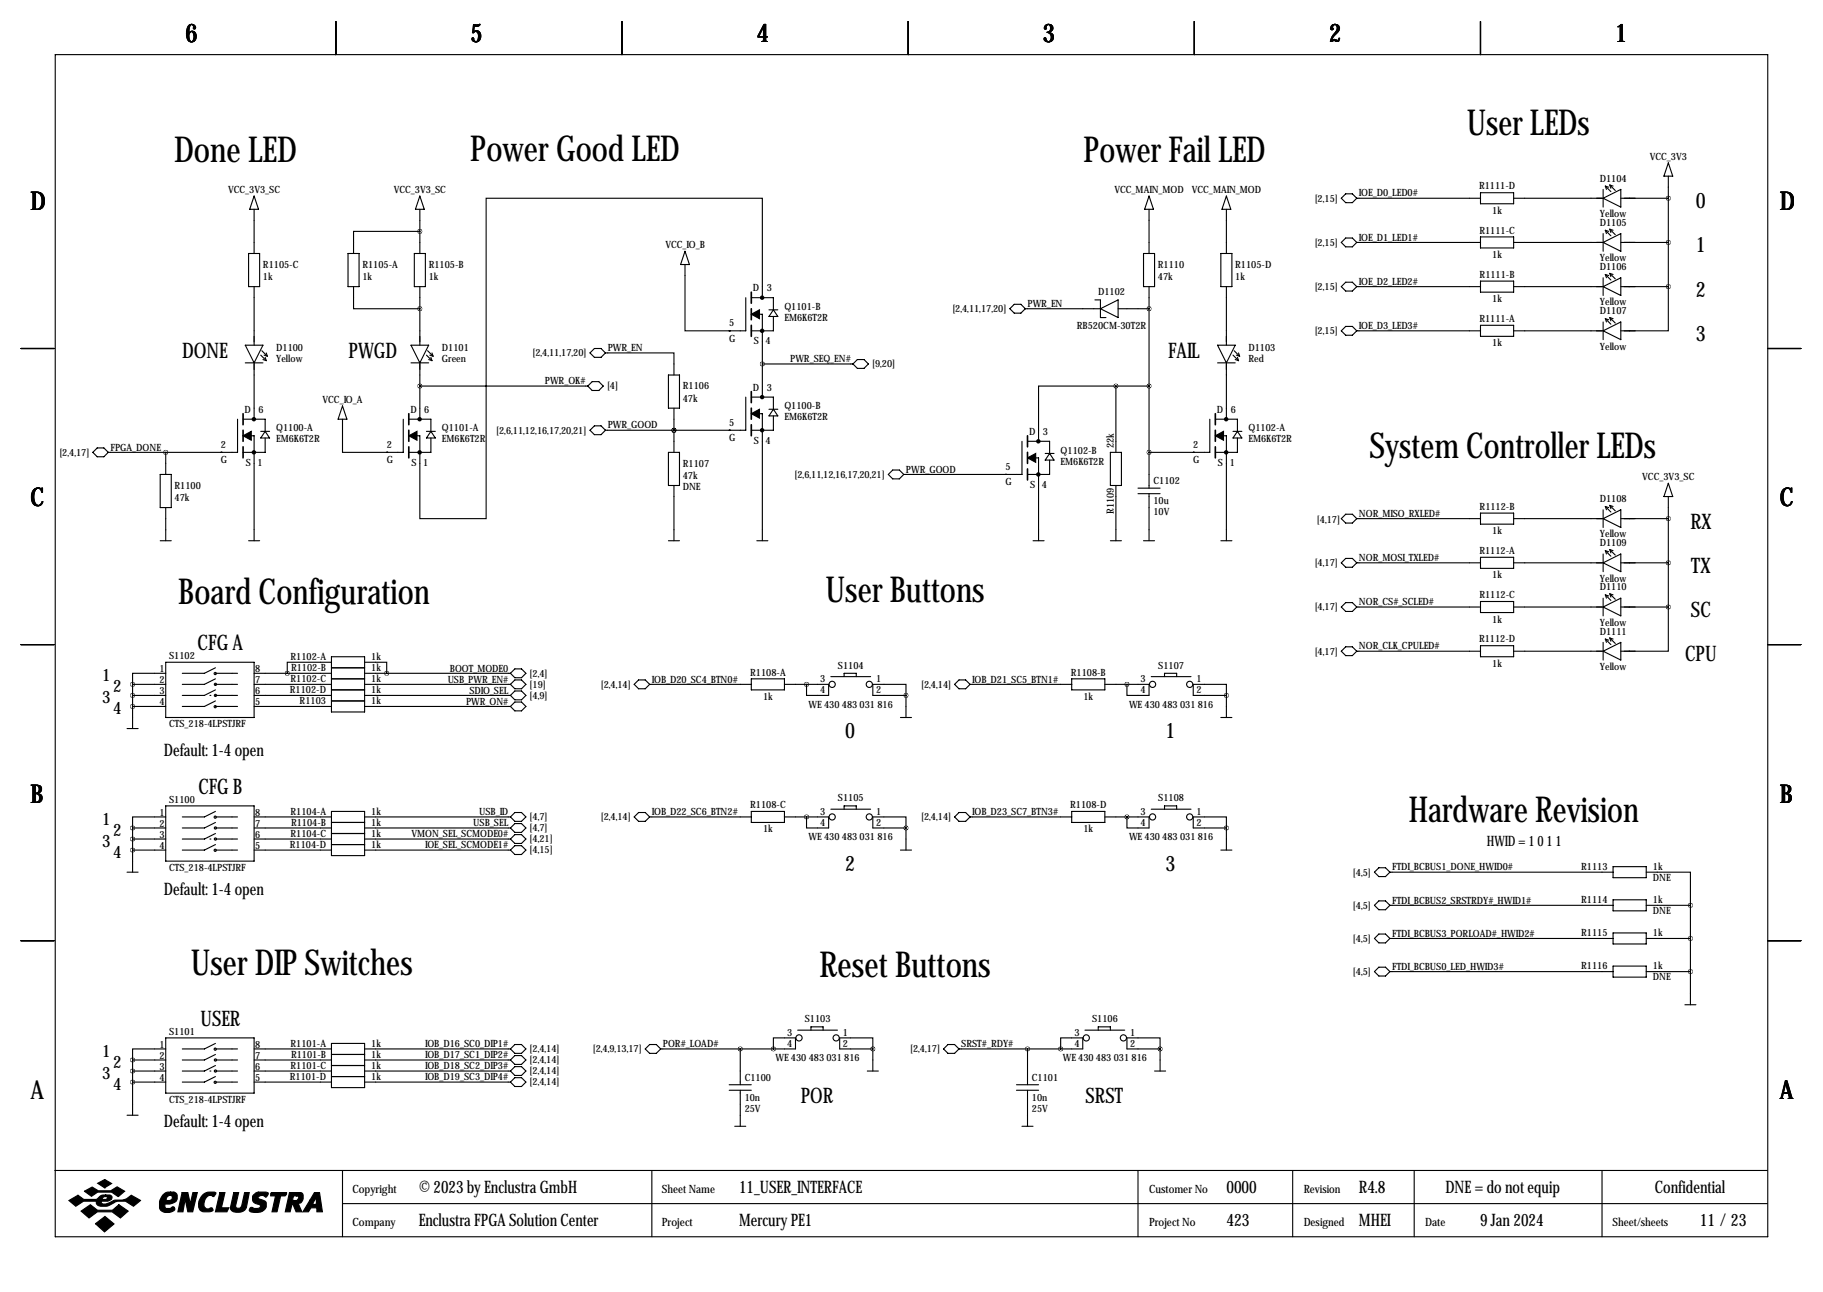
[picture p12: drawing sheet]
<svg xmlns="http://www.w3.org/2000/svg" width="419mm" height="297mm" viewBox="0 0 419 297" stroke-linecap="round" stroke-linejoin="round" font-family="sans-serif">
<g fill="none" stroke="#000" stroke-width=".25">
<path d="M12.7 12.6h393.7v271.7h-393.7zM77.2 4.9v7.7M143 4.9v7.7M208.8 4.9v7.7M274.6 4.9v7.7M340.4 4.9v7.7M383.5 37.5l1.1 3h-2.1zM57.1 58.3h2.6v7.6h-2.6zM58.4 48.1v10.2M58.4 45.1l1 3h-2zM80 58.3h2.5v7.6h-2.5zM95.2 58.3h2.6v7.6h-2.6z"/>
<path d="M96.5 53.2h-15.2v5.1M96.5 48.1v10.2M96.5 45.1l1 3h-2zM157.5 57.8l1 3h-2zM262.9 58.3h2.5v7.6h-2.5zM264.2 48.1v10.2M264.2 45.1l1 3h-2.1zM280.7 58.3h2.5v7.6h-2.5zM281.9 48.1v10.2M281.9 45.1l1.1 3h-2.1zM308.4 45.6l1-1h1.5l1 1-1 1h-1.5zM308.4 55.7l1-1h1.5l1 1-1 1.1h-1.5z"/>
<path d="M311.9 45.6h28.5M311.9 55.7h28.5M340.4 44.3h7.6v2.5h-7.6zM340.4 54.5h7.6v2.5h-7.6zM348 45.6h20.6M348 55.7h20.6M368.6 45.6l4-2.1v4.1zM368.6 55.7l4-2v4.1zM368.6 43.5v4.1M368.6 53.7v4.1M369.1 42.8l.2 .7M369.1 42.8l1.2 1.3"/>
<path d="M369.1 42.8l.7 .2M369.1 52.9l.2 .8M369.1 52.9l1.2 1.3M369.1 52.9l.7 .3M370.1 42.5l1.2 1.3M370.1 42.5l.7 .3M370.1 42.5l.2 .8M370.1 52.7l1.2 1.3M370.1 52.7l.7 .2M370.1 52.7l.2 .8M372.6 45.6h10.9M372.6 55.7h10.9"/>
<path d="M383.5 40.5v25.4M56.4 79.4h4.1l-2.1 4zM58.4 65.9v13.5M81.3 65.9v5.1h15.2M94.5 79.4h4.1l-2.1 4zM96.5 65.9v13.5M157.5 60.8v15.3h10.1M167.6 76.1h.1M171.4 68.4v7.7h-3.8M172.7 68.4h5.1v2.8M172.7 72.2h2.6v19.1M175.3 68.4v-22.8h-63.5v73.6h-15.3v-19h-2.5"/>
<path d="M176.8 71.2h2M177.8 72.8v3.3h-5.1M177.8 71.2l1 1.6h-2zM232.2 71l1-1h1.5l1 1-1 1h-1.5zM235.7 71h17.3M251.7 68.9h1.3v4.1h1.3M253 71l4-2.1v4.1zM257 71h7.2M264.2 65.9v46.3M279.9 79.4h4.1l-2.1 4zM281.9 65.9v13.5M308.4 65.9l1-1h1.5l1 1-1 1h-1.5z"/>
<path d="M308.4 76.1l1-1.1h1.5l1 1.1-1 1h-1.5zM311.9 65.9h28.5M311.9 76.1h28.5M340.4 64.6h7.6v2.6h-7.6zM340.4 74.8h7.6v2.5h-7.6zM348 65.9h20.6M348 76.1h20.6M368.6 65.9l4-2v4zM368.6 76.1l4-2.1v4.1zM368.6 63.9v4M368.6 74v4.1M369.1 63.1l.2 .8"/>
<path d="M369.1 63.1l1.2 1.3M369.1 63.1l.7 .3M369.1 73.3l.2 .7M369.1 73.3l1.2 1.2M369.1 73.3l.7 .2M370.1 62.9l1.2 1.2M370.1 62.9l.7 .2M370.1 62.9l.2 .7M370.1 73l1.2 1.3M370.1 73l.7 .3M370.1 73l.2 .8M372.6 65.9h10.9"/>
<path d="M383.5 65.9v10.2h-10.9M4.8 80.1h7.6M54.6 96.4v7.6h-29.7M55.9 96.4h5.1v2.8M56.4 83.4h4.1M58.4 83.4v13M59.9 81.6l1.3 1.3M59.9 99.2h2.1M60.2 80.6l1.3 1.3M60.5 82.7l.7 .2M60.7 81.6l.8 .3M61 82.2l.2 .7"/>
<path d="M61 99.2l1 1.5h-2.1zM61.2 81.1l.3 .8M78.7 96.4v7.6h10.2M78.7 93.3l1.1 3.1h-2.1zM92.7 96.4v7.6h-3.8M94 96.4h5.1v2.8M94.5 83.4h4.1M96.5 83.4v13M96.5 88.8h38.6M98 81.6l1.3 1.3M98 99.2h2.1M98.3 80.6l1.3 1.3"/>
<path d="M98.6 82.7l.7 .2M98.8 81.6l.8 .3M99.1 82.2l.2 .7M99.1 99.2l1 1.5h-2.1zM99.3 81.1l.3 .8M136.1 87.7h1.6l1 1.1-1 1h-1.6l-1-1zM136.7 80.1h1.5l1 1-1 1.1h-1.5l-1.1-1.1zM136.7 97.9h1.5l1 1-1 1h-1.5l-1.1-1zM139.2 81.1h15.7v5.1M153.7 86.2h2.5v7.6h-2.5zM154.9 98.9h.1M154.9 93.8v10.2"/>
<path d="M167.6 98.9h.1M171.4 91.3v7.6h-32.2M172.7 91.3h5.1v2.8M172.7 95.1h2.6v29.2M175.3 83.7h20.8M176.8 94.1h2M177.8 95.6v3.3h-5.1M177.8 94.1l1 1.5h-2zM197.1 82.7h1.5l1 1-1 1h-1.5l-1-1zM256.5 88.8h-17.7v12.7M256.5 88.8v15.2M256.5 88.8h7.7"/>
<path d="M278.1 96.4v7.6h-13.9M279.4 96.4h5.1v2.8M279.9 83.4h4.1M281.9 83.4v13M283.5 99.2h2M283.5 81.6l1.2 1.3M283.7 80.6l1.3 1.3M284 82.7l.7 .2M284.2 81.6l.8 .3M284.5 99.2l1 1.5h-2zM284.5 82.2l.2 .7M284.7 81.1l.3 .8"/>
<path d="M406.4 80.1h7.6M22.4 103h1.5l1 1-1 1h-1.5l-1.1-1zM36.8 109.1h2.6v7.6h-2.6zM38.1 104v5.1M38.1 116.7v7.6M50.8 104h.1M55.9 100.2h2.5v24.1M61 100.7v3.3h-5.1M88.9 104h.1M99.1 100.7v3.3h-5.1M153.7 104h2.5v7.6h-2.5zM154.9 111.6v12.7"/>
<path d="M204.2 109.1l1-1h1.6l1 1-1 1h-1.6zM231.1 109.1h.1M234.9 101.5v7.6h-27.1M236.2 101.5h5.1v2.8M236.2 105.3h2.6v19M240.3 104.3h2M241.3 105.8v3.3h-5.1M241.3 104.3l1 1.5h-2zM255.3 104h2.5v7.6h-2.5zM256.5 111.6v12.7M261.6 112.2h5.1M261.6 113.5h5.1"/>
<path d="M264.2 113.5v10.8M274.3 104h.1M279.4 100.2h2.5v24.1M284.5 100.7v3.3h-5.1M308.4 119.2l1-1h1.5l1 1-1 1.1h-1.5zM311.9 119.2h28.5M340.4 118h7.6v2.5h-7.6zM348 119.2h20.6M368.6 119.2l4-2v4.1zM368.6 117.2v4.1M369.1 116.4l.2 .8M369.1 116.4l1.2 1.3"/>
<path d="M369.1 116.4l.7 .3M370.1 116.2l1.2 1.3M370.1 116.2l.7 .2M370.1 116.2l.2 .8M372.6 119.2h10.9M383.5 114.2v25.4M383.5 111.1l1.1 3.1h-2.1zM36.8 124.3h2.6M57.1 124.3h2.6M153.7 124.3h2.5M174 124.3h2.5M237.5 124.3h2.5"/>
<path d="M255.3 124.3h2.5M262.9 124.3h2.5M280.7 124.3h2.5M308.4 129.4l1-1h1.5l1 1-1 1h-1.5zM308.4 139.6l1-1.1h1.5l1 1.1-1 1h-1.5zM311.9 129.4h28.5M311.9 139.6h28.5M340.4 128.1h7.6v2.6h-7.6zM340.4 138.3h7.6v2.5h-7.6zM348 129.4h20.6M348 139.6h20.6M368.6 129.4l4-2v4z"/>
<path d="M368.6 139.6l4-2.1v4.1zM368.6 127.4v4M368.6 137.5v4.1M369.1 126.6l.2 .8M369.1 126.6l1.2 1.3M369.1 126.6l.7 .3M369.1 136.8l.2 .7M369.1 136.8l1.2 1.2M369.1 136.8l.7 .2M370.1 126.4l1.2 1.2M370.1 126.4l.7 .2M370.1 126.4l.2 .7"/>
<path d="M370.1 136.5l1.2 1.3M370.1 136.5l.7 .3M370.1 136.5l.2 .8M372.6 129.4h10.9M372.6 139.6h10.9M383.5 139.6v10.1h-10.9M4.8 148.2h7.6M30.5 157.3h7.6M30.5 159.9h7.6M30.5 157.3v10.2M38.1 154.8h-7.6v2.5M38.1 152.3h20.3v12.7h-20.3z"/>
<path d="M48.3 159.9h.1M49.5 153.5l-2.5 1.3h-5.1M49.5 154.8h5.1M49.5 156.1l-2.5 1.2h-5.1M49.5 157.3h5.1M49.5 158.6l-2.5 1.3h-5.1M49.5 159.9h5.1M58.4 154.8h17.8M58.4 157.3h17.8M58.4 159.9h17.8M76.2 152.3h-10.2v2.5M76.2 151h7.6v12.7h-7.6z"/>
<path d="M76.2 153.5h7.6M76.2 156.1h7.6M76.2 158.6h7.6M83.8 152.3h5.1v2.5M83.8 154.8h33.5M83.8 157.3h33.5M83.8 159.9h33.5M118.4 156.3h1.5l1 1-1 1.1h-1.5l-1.1-1.1zM118.4 153.8h1.5l1 1-1 1h-1.5l-1.1-1zM118.4 158.9h1.5l1 1-1 1h-1.5l-1.1-1zM145.8 157.3l1-1h1.5l1.1 1-1.1 1.1h-1.5zM149.4 157.3h23.3"/>
<path d="M172.7 156.1h7.6v2.5h-7.6zM180.3 157.3h10.2v2.6h-5.1v-2.6M191 155.6h9.2M194.1 155.6v-.8h2.7v.8M200.7 157.3h7.6v2.6h-7.6zM208.3 159.9v5.1M219.5 157.3l1-1h1.5l1 1-1 1.1h-1.5zM223 157.3h23.4M246.4 156.1h7.6v2.5h-7.6zM254 157.3h10.2v2.6h-5.1v-2.6M264.7 155.6h9.1M267.7 155.6v-.8h2.8v.8"/>
<path d="M274.3 157.3h7.6v2.6h-7.6zM281.9 159.9v5.1M308.4 149.7l1-1h1.5l1 1-1 1h-1.5zM311.9 149.7h28.5M340.4 148.4h7.6v2.6h-7.6zM348 149.7h20.6M368.6 149.7l4-2v4.1zM368.6 147.7v4.1M369.1 146.9l.2 .8M369.1 146.9l1.2 1.3M369.1 146.9l.7 .3M370.1 146.7l1.2 1.2"/>
<path d="M370.1 146.7l.7 .2M370.1 146.7l.2 .7M406.4 148.2h7.6M29.2 167.5h2.5M30.5 162.4h7.6M49.5 161.1l-2.5 1.3h-5.1M49.5 162.4h5.1M58.4 162.4h17.8M76.2 161.1h7.6M83.8 162.4h33.5M118.4 161.4h1.5l1 1-1 1h-1.5l-1.1-1zM207 165h2.5"/>
<path d="M280.7 165h2.5M30.5 190.4h7.6M30.5 192.9h7.6M30.5 195.4h7.6M30.5 190.4v10.1M38.1 187.8h-7.6v2.6M38.1 185.3h20.3v12.7h-20.3zM48.3 192.9h.1M49.5 186.5l-2.5 1.3h-5.1M49.5 187.8h5.1M49.5 189.1l-2.5 1.3h-5.1M49.5 190.4h5.1"/>
<path d="M49.5 191.6l-2.5 1.3h-5.1M49.5 192.9h5.1M49.5 194.2l-2.5 1.2h-5.1M49.5 195.4h5.1M58.4 187.8h17.8M58.4 190.4h17.8M58.4 192.9h17.8M58.4 195.4h17.8M76.2 186.5h7.6v10.2h-7.6zM76.2 189.1h7.6M76.2 191.6h7.6M76.2 194.2h7.6"/>
<path d="M83.8 187.8h33.5M83.8 190.4h33.5M83.8 192.9h33.5M83.8 195.4h33.5M118.4 186.8h1.5l1 1-1 1h-1.5l-1.1-1zM118.4 194.4h1.5l1 1-1 1.1h-1.5l-1.1-1.1zM118.4 189.3h1.5l1 1.1-1 1h-1.5l-1.1-1zM118.4 191.9h1.5l1 1-1 1h-1.5l-1.1-1zM145.8 187.8l1-1h1.5l1.1 1-1.1 1h-1.5zM149.4 187.8h23.3M172.7 186.5h7.6v2.6h-7.6zM180.3 187.8h10.2v2.6h-5.1v-2.6"/>
<path d="M191 186h9.2M194.1 186v-.7h2.7v.7M200.7 187.8h7.6v2.6h-7.6zM207 195.4h2.5M208.3 190.4v5M219.5 187.8l1-1h1.5l1 1-1 1h-1.5zM223 187.8h23.4M246.4 186.5h7.6v2.6h-7.6zM254 187.8h10.2v2.6h-5.1v-2.6M264.7 186h9.1M267.7 186v-.7h2.8v.7M274.3 187.8h7.6v2.6h-7.6z"/>
<path d="M280.7 195.4h2.5M281.9 190.4v5M370.8 199.2h7.7v2.6h-7.7zM4.8 216.3h7.6M29.2 200.5h2.5M316 200.5l1-1h1.5l1 1-1 1h-1.5zM316 208.1l1-1h1.5l1 1-1 1.1h-1.5zM316 215.8l1-1.1h1.5l1 1.1-1 1h-1.5zM319.5 200.5h51.3M319.5 208.1h51.3M319.5 215.8h51.3M370.8 206.9h7.7v2.5h-7.7z"/>
<path d="M370.8 214.5h7.7v2.5h-7.7zM378.5 200.5h10.1v7.6M378.5 208.1h10.1M378.5 215.8h10.1M388.6 208.1v22.9M406.4 216.3h7.6M38.1 238.6h20.3v12.7h-20.3zM49.5 239.9l-2.5 1.3h-5.1M76.2 239.9h7.6v10.1h-7.6zM183.4 236.8h9.1M186.4 236.8v-.7h2.8v.7M193 238.6h7.7v2.6h-7.7z"/>
<path d="M249.4 236.8h9.2M252.5 236.8v-.7h2.8v.7M259.1 238.6h7.6v2.6h-7.6zM316 223.4l1-1h1.5l1 1-1 1h-1.5zM319.5 223.4h51.3M370.8 222.1h7.7v2.5h-7.7zM378.5 223.4h10.1M387.3 231h2.6M29.2 256.4h2.5M30.5 243.7h7.6M30.5 246.2h7.6M30.5 248.8h7.6"/>
<path d="M30.5 243.7v12.7M38.1 241.2h-7.6v2.5M48.3 246.2h.1M49.5 241.2h5.1M49.5 242.4l-2.5 1.3h-5.1M49.5 243.7h5.1M49.5 245l-2.5 1.2h-5.1M49.5 246.2h5.1M49.5 247.5l-2.5 1.3h-5.1M49.5 248.8h5.1M58.4 241.2h17.8M58.4 243.7h17.8"/>
<path d="M58.4 246.2h17.8M58.4 248.8h17.8M76.2 242.4h7.6M76.2 245h7.6M76.2 247.5h7.6M83.8 241.2h33.5M83.8 243.7h33.5M83.8 246.2h33.5M83.8 248.8h33.5M118.4 240.1h1.5l1 1.1-1 1h-1.5l-1.1-1zM118.4 242.7h1.5l1 1-1 1h-1.5l-1.1-1zM118.4 245.2h1.5l1 1-1 1.1h-1.5l-1.1-1.1z"/>
<path d="M118.4 247.8h1.5l1 1-1 1h-1.5l-1.1-1zM149.4 240.1h1.5l1 1.1-1 1h-1.5l-1.1-1zM151.9 241.2h31v-2.6h-5.1v2.6M167.6 249.4h5.1M167.6 250.7h5.1M168.9 258.9h2.5M170.2 241.2v8.2M170.2 250.7v8.2M199.4 246.2h2.5M200.7 241.2v5M216.9 241.2l1-1.1h1.6l1 1.1-1 1h-1.6zM220.5 241.2h28.4v-2.6h-5.1v2.6"/>
<path d="M233.7 249.4h5.1M233.7 250.7h5.1M234.9 258.9h2.6M236.2 241.2v8.2M236.2 250.7v8.2M265.4 246.2h2.6M266.7 241.2v5M12.6 269.1h393.7M78.7 269.1v15.2M78.7 276.7h327.6M149.9 269.1v15.2M261.6 269.1v15.2"/>
<path d="M297.2 269.1v15.2M325.1 269.1v15.2M368.3 269.1v15.2"/>
<circle cx="49.5" cy="154.8" r=".25"/>
<circle cx="49.5" cy="157.3" r=".25"/>
<circle cx="49.5" cy="159.9" r=".25"/>
<circle cx="191.3" cy="157.3" r=".71"/>
<circle cx="199.8" cy="157.3" r=".71"/>
<circle cx="265" cy="157.3" r=".71"/>
<circle cx="273.5" cy="157.3" r=".71"/>
<circle cx="49.5" cy="162.5" r=".25"/>
<circle cx="49.5" cy="187.9" r=".25"/>
<circle cx="49.5" cy="195.5" r=".25"/>
<circle cx="49.5" cy="190.4" r=".25"/>
<circle cx="49.5" cy="192.9" r=".25"/>
<circle cx="191.3" cy="187.8" r=".71"/>
<circle cx="199.8" cy="187.8" r=".71"/>
<circle cx="265" cy="187.8" r=".71"/>
<circle cx="273.5" cy="187.8" r=".71"/>
<circle cx="183.7" cy="238.6" r=".71"/>
<circle cx="192.2" cy="238.6" r=".71"/>
<circle cx="249.7" cy="238.6" r=".71"/>
<circle cx="258.3" cy="238.6" r=".71"/>
<circle cx="49.5" cy="248.8" r=".25"/>
<circle cx="49.5" cy="241.2" r=".25"/>
<circle cx="49.5" cy="246.2" r=".25"/>
<circle cx="49.5" cy="243.7" r=".25"/>
</g>
<g fill="#000" stroke="#000" stroke-width=".25">
<path d="M172.7 72.2l1.9-1v2.1zM172.7 95.1l1.9-1v2zM55.9 100.2l1.9-1v2zM94 100.2l1.9-1v2zM236.2 105.3l1.9-1v2zM279.4 100.2l1.9-1v2zM15.8 276l2.1-1.2 1.4 1h2.8l.3-.2a1.77 1.77 0 0 1 1.9-.9v.4l-.6 .2-.2 .5h.9l.3-.6-.4-.1v-.4h.9a.59 .59 0 0 1 .6 .7l-.2 .4-.8 .4h-1.4l-.1 .1 .1 .4a3.2 3.2 0 0 0 2.7-.7l.3-.1a4 4 0 0 0 3.8-1.1l2.1 1.2-1.6 1.3a4 4 0 0 0-5.5-.2 2.66 2.66 0 0 1-2.9-.2l-.1-.7h-3l-1.8 1.1zM19.4 273.9l1.8-1 1.4 .9h2.9l1.4-.9 1.8 1-1.5 1.2-1.5-1h-3.2l-1.5 .9zM22.5 272l1.6-.8 1.6 .9-1.6 1zM18.6 278.4l2.2-1.4 1.6 1.2h3.5l1.4-1.2 2.2 1.4-1.8 1.6-1.9-1.4h-3.4l-1.9 1.4zM37.4 274.7a1.75 1.75 0 0 1 1.8-.6v.7a.82 .82 0 0 0-.8 1.2h.6a.6 .6 0 0 0 .6-.5 .6 .6 0 0 0-.4-.7v-.7h.8l.5 .3a1.61 1.61 0 0 1 0 1.7 1.61 1.61 0 0 1-1.5 .7h-1v.9l.2 .1h.9l.7-.4 .4 .4a1.06 1.06 0 0 1-1.3 1 1.82 1.82 0 0 1-2.2-1.1 3.5 3.5 0 0 1 .7-3zM41.9 274.2h1.3l.5 2.6 .6-2.6h1.1l-1.1 4.4h-1.1l-.6-2.9-.5 2.9h-1.2z"/>
<path d="M46.7 274.6a2.78 2.78 0 0 1 2.9-.4l-.4 .9a1.32 1.32 0 0 0-2.1 .8l-.2 .8a.98 .98 0 0 0 1.1 1.2 .55 .55 0 0 1 .6-.2 .55 .55 0 0 1 .4 .6l-.7 .3-1.8-.1a1.79 1.79 0 0 1-.8-2.3zM50.5 274.2h1.2l-.8 3.5h1.7l-.4 .9h-2.7zM53.7 274.2h1.2l-.7 3.1a.73 .73 0 0 0 .7 .5 .73 .73 0 0 0 .7-.6l.6-3h1.1l-.7 3.4a2.28 2.28 0 0 1-3.6 .4v-.4zM58.3 274.7l.8-.6h2.1l.5 .2v.2l-.6 .7a.96 .96 0 0 0-1-.4 .96 .96 0 0 0-.8 .6l1.7 .8a1.71 1.71 0 0 1-.1 1.8 1.71 1.71 0 0 1-1.7 .8l-1.4-.2a.51 .51 0 0 1-.4-.7 .51 .51 0 0 1 .8-.2l1 .1a.52 .52 0 0 0 .6-.2 .52 .52 0 0 0-.2-.7 1.39 1.39 0 0 1-1.4-.6 1.39 1.39 0 0 1 .1-1.6zM62.2 274.4l.2-.2h3.5l-.1 .4-.3 .3h-1l-.8 3.7h-1.2l.8-3.7h-1.1zM66.5 274.2h1.7v.7h-.7l-.2 1.1h.9l.3-.3a.44 .44 0 0 0 .1-.5 .44 .44 0 0 0-.4-.3v-.7h1l.3 .2 .2 .3v.9a1.03 1.03 0 0 1-1.2 1l.9 2h-1.3l-.8-1.8h-.1l-.5 1.8h-1.1zM72.3 274.2h1.2l.6 4.4h-1.3v-.9h-1.3l-.6 .9h-1.3l1.7-2.7h1l-.4 .8 .2 .2h.4l.2-.2v-1.5l-.4 .7h-1zM21.9 281.3l2.2-1.6 2.1 1.7-2.2 1.8z"/>
</g>
<g fill="none" stroke="#000" stroke-width=".51">
<circle cx="175.2" cy="76.1" r=".25"/>
<circle cx="175.2" cy="68.4" r=".25"/>
<circle cx="58.4" cy="96.4" r=".25"/>
<circle cx="96.5" cy="96.4" r=".25"/>
<circle cx="175.2" cy="98.9" r=".25"/>
<circle cx="175.2" cy="91.3" r=".25"/>
<circle cx="281.9" cy="96.4" r=".25"/>
<circle cx="58.4" cy="104" r=".25"/>
<circle cx="96.5" cy="104" r=".25"/>
<circle cx="238.7" cy="109.1" r=".25"/>
<circle cx="238.7" cy="101.5" r=".25"/>
<circle cx="281.9" cy="104" r=".25"/>
</g>
<g fill="none" stroke="#000" stroke-width=".38">
<path d="M172.7 67.2v2.5M172.7 71v2.5M172.7 74.8v2.5M55.9 95.1v2.5M55.9 98.9v2.6M94 95.1v2.5M94 98.9v2.6M172.7 90v2.6M172.7 93.8v2.6M172.7 97.6v2.6M279.4 95.1v2.5M279.4 98.9v2.6"/>
<path d="M55.9 102.7v2.6M94 102.7v2.6M236.2 100.2v2.5M236.2 104v2.5M236.2 107.8v2.5M279.4 102.7v2.6"/>
</g>
<path d="M154.9 98.9a.05 .05 0 0 0 .1 0 .05 .05 0 0 0-.1 0zM96.5 53.2a.05 .05 0 0 0 .1 0 .05 .05 0 0 0-.1 0zM96.5 71a.05 .05 0 0 0 .1 0 .05 .05 0 0 0-.1 0zM208.2 159.9a.05 .05 0 0 0 .1 0 .05 .05 0 0 0-.1 0zM281.9 159.9a.05 .05 0 0 0 .1 0 .05 .05 0 0 0-.1 0zM208.2 190.4a.05 .05 0 0 0 .1 0 .05 .05 0 0 0-.1 0zM281.9 190.4a.05 .05 0 0 0 .1 0 .05 .05 0 0 0-.1 0zM383.5 55.7a.05 .05 0 0 0 .1 0 .05 .05 0 0 0-.1 0zM383.5 65.9a.05 .05 0 0 0 .1 0 .05 .05 0 0 0-.1 0zM383.5 45.6a.05 .05 0 0 0 .1 0 .05 .05 0 0 0-.1 0zM200.6 241.2a.05 .05 0 0 0 .1 0 .05 .05 0 0 0-.1 0zM243.8 241.2a.05 .05 0 0 0 .1 0 .05 .05 0 0 0-.1 0zM30.4 243.7a.05 .05 0 0 0 .1 0 .05 .05 0 0 0-.1 0zM30.4 246.2a.05 .05 0 0 0 .1 0 .05 .05 0 0 0-.1 0zM30.4 248.8a.05 .05 0 0 0 .1 0 .05 .05 0 0 0-.1 0zM30.4 157.3a.05 .05 0 0 0 .1 0 .05 .05 0 0 0-.1 0zM30.4 159.9a.05 .05 0 0 0 .1 0 .05 .05 0 0 0-.1 0zM30.4 162.4a.05 .05 0 0 0 .1 0 .05 .05 0 0 0-.1 0zM30.4 190.4a.05 .05 0 0 0 .1 0 .05 .05 0 0 0-.1 0zM30.4 192.9a.05 .05 0 0 0 .1 0 .05 .05 0 0 0-.1 0zM30.4 195.4a.05 .05 0 0 0 .1 0 .05 .05 0 0 0-.1 0zM388.6 208.1a.05 .05 0 0 0 .1 0 .05 .05 0 0 0-.1 0zM66 154.8a.05 .05 0 0 0 .1 0 .05 .05 0 0 0-.1 0zM383.5 119.2a.05 .05 0 0 0 .1 0 .05 .05 0 0 0-.1 0zM383.5 129.4a.05 .05 0 0 0 .1 0 .05 .05 0 0 0-.1 0zM383.5 139.6a.05 .05 0 0 0 .1 0 .05 .05 0 0 0-.1 0zM388.6 215.8a.05 .05 0 0 0 .1 0 .05 .05 0 0 0-.1 0zM388.6 223.4a.05 .05 0 0 0 .1 0 .05 .05 0 0 0-.1 0zM170.1 241.2a.05 .05 0 0 0 .1 0 .05 .05 0 0 0-.1 0zM236.2 241.2a.05 .05 0 0 0 .1 0 .05 .05 0 0 0-.1 0zM96.5 88.8a.05 .05 0 0 0 .1 0 .05 .05 0 0 0-.1 0zM185.4 157.3a.05 .05 0 0 0 .1 0 .05 .05 0 0 0-.1 0zM185.4 187.8a.05 .05 0 0 0 .1 0 .05 .05 0 0 0-.1 0zM259 157.3a.05 .05 0 0 0 .1 0 .05 .05 0 0 0-.1 0zM259 187.8a.05 .05 0 0 0 .1 0 .05 .05 0 0 0-.1 0zM154.9 98.9a.05 .05 0 0 0 .1 0 .05 .05 0 0 0-.1 0zM264.1 104a.05 .05 0 0 0 .1 0 .05 .05 0 0 0-.1 0zM256.5 88.8a.05 .05 0 0 0 .1 0 .05 .05 0 0 0-.1 0zM264.1 71a.05 .05 0 0 0 .1 0 .05 .05 0 0 0-.1 0zM264.1 88.8a.05 .05 0 0 0 .1 0 .05 .05 0 0 0-.1 0zM175.2 83.7a.05 .05 0 0 0 .1 0 .05 .05 0 0 0-.1 0z" fill="#000" stroke="#000" stroke-width="1"/>
<g font-size="8.2">
<text x="337.2" y="31.1">User LEDs</text>
<text x="40" y="37.2">Done LED</text>
<text x="108.1" y="37">Power Good LED</text>
<text x="249.1" y="37.2">Power Fail LED</text>
<text x="314.8" y="105.3">System Controller LEDs</text>
<text x="41" y="138.8">Board Configuration</text>
<text x="189.8" y="138.3">User Buttons</text>
<text x="323.8" y="189.1">Hardware Revision</text>
<text x="43.9" y="224.1">User DIP Switches</text>
<text x="188.4" y="224.6">Reset Buttons</text>
</g>
<g font-size="5.9">
<text x="42.7" y="9.8">6</text>
<text x="108.2" y="9.8">5</text>
<text x="174" y="9.8">4</text>
<text x="239.8" y="9.8">3</text>
<text x="305.6" y="9.8">2</text>
<text x="371.3" y="9.8">1</text>
<text x="7" y="48.4">D</text>
<text x="409.2" y="48.4">D</text>
<text x="7" y="116.4">C</text>
<text x="409.2" y="116.4">C</text>
<text x="7" y="184.5">B</text>
<text x="409.2" y="184.5">B</text>
<text x="7" y="252.6">A</text>
<text x="409.2" y="252.6">A</text>
</g>
<g font-size="4.9">
<text x="389.9" y="47.9">0</text>
<text x="389.9" y="58">1</text>
<text x="389.9" y="68.2">2</text>
<text x="41.9" y="82.4">DONE</text>
<text x="80.1" y="82.4">PWGD</text>
<text x="268.5" y="82.4">FAIL</text>
<text x="389.9" y="78.3">3</text>
<text x="388.6" y="121.5">RX</text>
<text x="388.8" y="131.7">TX</text>
<text x="388.7" y="141.8">SC</text>
<text x="45.4" y="149.5">CFG A</text>
<text x="387.4" y="152">CPU</text>
<text x="194.3" y="169.8">0</text>
<text x="268" y="169.8">1</text>
<text x="45.6" y="182.5">CFG B</text>
<text x="194.3" y="200.3">2</text>
<text x="268" y="200.3">3</text>
<text x="46.1" y="235.8">USER</text>
<text x="184.1" y="253.6">POR</text>
<text x="249.6" y="253.6">SRST</text>
</g>
<g font-size="4">
<text x="23.5" y="156.6">1</text>
<text x="23.5" y="161.7">3</text>
<text x="26" y="159.2">2</text>
<text x="26" y="164.2">4</text>
<text x="37.7" y="173.8">Default: 1-4 open</text>
<text x="23.5" y="189.6">1</text>
<text x="23.5" y="194.7">3</text>
<text x="26" y="192.2">2</text>
<text x="26" y="197.3">4</text>
<text x="37.7" y="205.8">Default: 1-4 open</text>
<text x="23.5" y="243">1</text>
<text x="26" y="245.5">2</text>
<text x="23.5" y="248.1">3</text>
<text x="26" y="250.6">4</text>
<text x="37.7" y="259.1">Default: 1-4 open</text>
<text x="96.3" y="274.2">© 2023 by Enclustra GmbH</text>
<text x="169.9" y="274.2">11_USER_INTERFACE</text>
<text x="281.9" y="274.2">0000</text>
<text x="312.4" y="274.2">R4.8</text>
<text x="332.3" y="274.2">DNE = do not equip</text>
<text x="380.4" y="274.2">Confidential</text>
<text x="96.3" y="281.8">Enclustra FPGA Solution Center</text>
<text x="169.9" y="281.8">Mercury PE1</text>
<text x="281.9" y="281.8">423</text>
<text x="312.4" y="281.8">MHEI</text>
<text x="340.3" y="281.8">9 Jan 2024</text>
<text x="390.8" y="281.8">11 / 23</text>
</g>
<text font-size="3.3" x="341.8" y="194.4">HWID = 1 0 1 1</text>
<g font-size="2.6">
<text x="81" y="274.2">Copyright</text>
<text x="152.1" y="274.2">Sheet Name</text>
<text x="264.2" y="274.2">Customer No</text>
<text x="299.7" y="274.2">Revision</text>
<text x="81" y="281.8">Company</text>
<text x="152.1" y="281.8">Project</text>
<text x="264.2" y="281.8">Project No</text>
<text x="299.7" y="281.8">Designed</text>
<text x="327.7" y="281.8">Date</text>
<text x="370.7" y="281.8">Sheet/sheets</text>
</g>
<g font-size="2.3">
<text x="367.8" y="41.8">D1104</text>
<text x="379.3" y="36.7">VCC_3V3</text>
<text x="52.4" y="44.3">VCC_3V3_SC</text>
<text x="90.5" y="44.3">VCC_3V3_SC</text>
<text x="256.2" y="44.3">VCC_MAIN_MOD</text>
<text x="274" y="44.3">VCC_MAIN_MOD</text>
<text x="302.3" y="46.3">[2,15]</text>
<text x="312.4" y="45.2">IOE_D0_LED0#</text>
<text x="340" y="43.5">R1111-D</text>
<text x="340.1" y="53.7">R1111-C</text>
<text x="343.1" y="49.1">1k</text>
<text x="367.8" y="51.9">D1105</text>
<text x="367.8" y="49.9">Yellow</text>
<text x="153" y="57">VCC_IO_B</text>
<text x="302.3" y="56.5">[2,15]</text>
<text x="312.4" y="55.3">IOE_D1_LED1#</text>
<text x="343.1" y="59.3">1k</text>
<text x="60.5" y="61.6">R1105-C</text>
<text x="60.5" y="64.4">1k</text>
<text x="83.3" y="61.6">R1105-A</text>
<text x="83.3" y="64.4">1k</text>
<text x="98.6" y="61.6">R1105-B</text>
<text x="98.6" y="64.4">1k</text>
<text x="266.2" y="61.6">R1110</text>
<text x="266.2" y="64.4">47k</text>
<text x="284" y="61.6">R1105-D</text>
<text x="284" y="64.4">1k</text>
<text x="312.4" y="65.5">IOE_D2_LED2#</text>
<text x="340.2" y="63.9">R1111-B</text>
<text x="367.8" y="62.1">D1106</text>
<text x="367.8" y="60.1">Yellow</text>
<text x="173.1" y="66.9">D</text>
<text x="176.3" y="66.9">3</text>
<text x="180.3" y="71.2">Q1101-B</text>
<text x="218.9" y="71.7">[2,4,11,17,20]</text>
<text x="236.2" y="70.6">PWR_EN</text>
<text x="252.5" y="67.9">D1102</text>
<text x="302.3" y="66.7">[2,15]</text>
<text x="343.1" y="69.5">1k</text>
<text x="367.8" y="70.2">Yellow</text>
<text x="167.6" y="75">5</text>
<text x="180.3" y="73.8">EM6K6T2R</text>
<text x="247.6" y="75.6">RB520CM-30T2R</text>
<text x="302.3" y="76.8">[2,15]</text>
<text x="312.4" y="75.7">IOE_D3_LED3#</text>
<text x="340.1" y="74">R1111-A</text>
<text x="367.8" y="72.2">D1107</text>
<text x="63.5" y="80.6">D1100</text>
<text x="63.5" y="83.2">Yellow</text>
<text x="101.6" y="80.6">D1101</text>
<text x="101.6" y="83.2">Green</text>
<text x="122.4" y="81.9">[2,4,11,17,20]</text>
<text x="139.7" y="80.7">PWR_EN</text>
<text x="167.6" y="78.6">G</text>
<text x="173.3" y="79.1">S</text>
<text x="176" y="79.1">4</text>
<text x="181.7" y="83.3">PWR_SEQ_EN#</text>
<text x="287" y="80.6">D1103</text>
<text x="287" y="83.2">Red</text>
<text x="343.1" y="79.6">1k</text>
<text x="367.8" y="80.4">Yellow</text>
<text x="125.3" y="88.4">PWR_OK#</text>
<text x="139.5" y="89.5">[4]</text>
<text x="157" y="89.5">R1106</text>
<text x="173.1" y="89.8">D</text>
<text x="176.3" y="89.8">3</text>
<text x="200.5" y="84.4">[9,20]</text>
<text x="56.2" y="94.9">D</text>
<text x="59.4" y="94.9">6</text>
<text x="74.1" y="92.6">VCC_IO_A</text>
<text x="94.3" y="94.9">D</text>
<text x="97.5" y="94.9">6</text>
<text x="157" y="92.3">47k</text>
<text x="180.3" y="94.1">Q1100-B</text>
<text x="279.8" y="94.9">D</text>
<text x="283" y="94.9">6</text>
<text x="63.5" y="99.2">Q1100-A</text>
<text x="63.5" y="101.7">EM6K6T2R</text>
<text x="101.6" y="99.2">Q1101-A</text>
<text x="101.6" y="101.7">EM6K6T2R</text>
<text x="114.1" y="99.7">[2,6,11,12,16,17,20,21]</text>
<text x="139.7" y="98.5">PWR_GOOD</text>
<text x="167.6" y="97.9">5</text>
<text x="167.6" y="101.5">G</text>
<text x="173.3" y="102">S</text>
<text x="176" y="102">4</text>
<text x="180.3" y="96.6">EM6K6T2R</text>
<text x="236.6" y="99.9">D</text>
<text x="239.8" y="99.9">3</text>
<text x="287" y="99.2">Q1102-A</text>
<text x="287" y="101.7">EM6K6T2R</text>
<text x="13.7" y="104.8">[2,4,17]</text>
<text x="25.4" y="103.6">FPGA_DONE</text>
<text x="50.8" y="103">2</text>
<text x="50.8" y="106.5">G</text>
<text x="56.5" y="107">S</text>
<text x="59.2" y="107">1</text>
<text x="88.9" y="103">2</text>
<text x="88.9" y="106.5">G</text>
<text x="94.6" y="107">S</text>
<text x="97.3" y="107">1</text>
<text x="157" y="107.3">R1107</text>
<text x="243.8" y="104.3">Q1102-B</text>
<text x="243.8" y="106.8">EM6K6T2R</text>
<text x="256" y="103" transform="rotate(-90 256 103)">22k</text>
<text x="274.3" y="103">2</text>
<text x="274.3" y="106.5">G</text>
<text x="280" y="107">S</text>
<text x="282.7" y="107">1</text>
<text x="40.1" y="112.4">R1100</text>
<text x="157" y="110.1">47k</text>
<text x="157" y="112.6">DNE</text>
<text x="182.7" y="109.8">[2,6,11,12,16,17,20,21]</text>
<text x="208.3" y="108.7">PWR_GOOD</text>
<text x="231.1" y="108.1">5</text>
<text x="231.1" y="111.6">G</text>
<text x="236.8" y="112.1">S</text>
<text x="239.5" y="112.1">4</text>
<text x="265.2" y="111.4">C1102</text>
<text x="377.5" y="110.3">VCC_3V3_SC</text>
<text x="40.1" y="115.2">47k</text>
<text x="256" y="118.2" transform="rotate(-90 256 118.2)">R1109</text>
<text x="265.2" y="115.9">10u</text>
<text x="265.2" y="118.5">10V</text>
<text x="312.4" y="118.8">NOR_MISO_RXLED#</text>
<text x="340.2" y="117.2">R1112-B</text>
<text x="367.8" y="115.4">D1108</text>
<text x="302.8" y="120.2">[4,17]</text>
<text x="343.1" y="122.8">1k</text>
<text x="367.8" y="125.6">D1109</text>
<text x="367.8" y="123.6">Yellow</text>
<text x="302.3" y="130.2">[4,17]</text>
<text x="312.4" y="129">NOR_MOSI_TXLED#</text>
<text x="340.1" y="127.4">R1112-A</text>
<text x="340.1" y="137.5">R1112-C</text>
<text x="343.1" y="133">1k</text>
<text x="367.8" y="135.7">D1110</text>
<text x="367.8" y="133.7">Yellow</text>
<text x="302.3" y="140.3">[4,17]</text>
<text x="312.4" y="139.2">NOR_CS#_SCLED#</text>
<text x="343.1" y="143.1">1k</text>
<text x="367.8" y="143.9">Yellow</text>
<text x="312.4" y="149.3">NOR_CLK_CPULED#</text>
<text x="340" y="147.7">R1112-D</text>
<text x="367.8" y="145.9">D1111</text>
<text x="36.7" y="154.5">1</text>
<text x="38.9" y="151.5">S1102</text>
<text x="58.7" y="154.5">8</text>
<text x="66.8" y="151.8">R1102-A</text>
<text x="66.9" y="154.3">R1102-B</text>
<text x="85.3" y="151.8">1k</text>
<text x="85.3" y="154.3">1k</text>
<text x="103.4" y="154.4">BOOT_MODE0</text>
<text x="121.8" y="155.6">[2,4]</text>
<text x="172.5" y="155.3">R1108-A</text>
<text x="192.6" y="153.8">S1104</text>
<text x="246.2" y="155.3">R1108-B</text>
<text x="266.3" y="153.8">S1107</text>
<text x="302.3" y="150.5">[4,17]</text>
<text x="343.1" y="153.3">1k</text>
<text x="367.8" y="154">Yellow</text>
<text x="36.7" y="157.1">2</text>
<text x="36.7" y="159.6">3</text>
<text x="58.7" y="157.1">7</text>
<text x="58.7" y="159.6">6</text>
<text x="66.6" y="159.4">R1102-D</text>
<text x="66.8" y="156.8">R1102-C</text>
<text x="68.9" y="161.9">R1103</text>
<text x="85.3" y="159.4">1k</text>
<text x="85.3" y="156.8">1k</text>
<text x="85.3" y="161.9">1k</text>
<text x="102.9" y="156.9">USB_PWR_EN#</text>
<text x="107.9" y="159.5">SDIO_SEL</text>
<text x="121.8" y="158.1">[19]</text>
<text x="121.8" y="160.6">[4,9]</text>
<text x="138.1" y="158.1">[2,4,14]</text>
<text x="149.9" y="156.9">IOB_D20_SC4_BTN0#</text>
<text x="175.4" y="160.9">1k</text>
<text x="188.6" y="156.8">3</text>
<text x="188.6" y="159.4">4</text>
<text x="201.4" y="156.8">1</text>
<text x="201.4" y="159.4">2</text>
<text x="211.8" y="158.1">[2,4,14]</text>
<text x="223.5" y="156.9">IOB_D21_SC5_BTN1#</text>
<text x="249.1" y="160.9">1k</text>
<text x="262.2" y="156.8">3</text>
<text x="262.2" y="159.4">4</text>
<text x="275.1" y="156.8">1</text>
<text x="275.1" y="159.4">2</text>
<text x="36.7" y="162.2">4</text>
<text x="38.9" y="167.3">CTS_218-4LPSTJRF</text>
<text x="58.7" y="162.2">5</text>
<text x="107.1" y="162">PWR_ON#</text>
<text x="185.9" y="162.7">WE 430 483 031 816</text>
<text x="259.6" y="162.7">WE 430 483 031 816</text>
<text x="38.9" y="184.5">S1100</text>
<text x="172.5" y="185.8">R1108-C</text>
<text x="192.6" y="184.3">S1105</text>
<text x="246" y="185.8">R1108-D</text>
<text x="266.3" y="184.3">S1108</text>
<text x="36.7" y="187.6">1</text>
<text x="36.7" y="190.1">2</text>
<text x="58.7" y="187.6">8</text>
<text x="58.7" y="190.1">7</text>
<text x="66.8" y="187.3">R1104-A</text>
<text x="66.9" y="189.9">R1104-B</text>
<text x="85.3" y="189.9">1k</text>
<text x="85.3" y="187.3">1k</text>
<text x="108.8" y="190">USB_SEL</text>
<text x="110.1" y="187.4">USB_ID</text>
<text x="121.8" y="191.1">[4,7]</text>
<text x="121.8" y="188.6">[4,7]</text>
<text x="138.1" y="188.6">[2,4,14]</text>
<text x="149.9" y="187.4">IOB_D22_SC6_BTN2#</text>
<text x="175.4" y="191.4">1k</text>
<text x="188.6" y="187.3">3</text>
<text x="188.6" y="189.9">4</text>
<text x="201.4" y="187.3">1</text>
<text x="201.4" y="189.9">2</text>
<text x="211.8" y="188.6">[2,4,14]</text>
<text x="223.5" y="187.4">IOB_D23_SC7_BTN3#</text>
<text x="249.1" y="191.4">1k</text>
<text x="262.2" y="187.3">3</text>
<text x="262.2" y="189.9">4</text>
<text x="275.1" y="187.3">1</text>
<text x="275.1" y="189.9">2</text>
<text x="36.7" y="192.6">3</text>
<text x="36.7" y="195.2">4</text>
<text x="58.7" y="192.6">6</text>
<text x="58.7" y="195.2">5</text>
<text x="66.6" y="194.9">R1104-D</text>
<text x="66.8" y="192.4">R1104-C</text>
<text x="85.3" y="192.4">1k</text>
<text x="85.3" y="194.9">1k</text>
<text x="94.6" y="192.5">VMON_SEL_SCMODE0#</text>
<text x="97.7" y="195">IOE_SEL_SCMODE1#</text>
<text x="121.8" y="196.2">[4,15]</text>
<text x="121.8" y="193.7">[4,21]</text>
<text x="185.9" y="193.2">WE 430 483 031 816</text>
<text x="259.6" y="193.2">WE 430 483 031 816</text>
<text x="38.9" y="200.3">CTS_218-4LPSTJRF</text>
<text x="311" y="201.3">[4,5]</text>
<text x="320" y="200.1">FTDI_BCBUS1_DONE_HWID0#</text>
<text x="363.5" y="200">R1113</text>
<text x="380" y="200">1k</text>
<text x="380" y="202.6">DNE</text>
<text x="311" y="208.9">[4,5]</text>
<text x="320" y="207.7">FTDI_BCBUS2_SRSTRDY#_HWID1#</text>
<text x="363.5" y="207.6">R1114</text>
<text x="380" y="207.6">1k</text>
<text x="320" y="215.4">FTDI_BCBUS3_PORLOAD#_HWID2#</text>
<text x="363.5" y="215.3">R1115</text>
<text x="380" y="210.2">DNE</text>
<text x="380" y="215.3">1k</text>
<text x="311" y="216.5">[4,5]</text>
<text x="311" y="224.1">[4,5]</text>
<text x="320" y="223">FTDI_BCBUS0_LED_HWID3#</text>
<text x="363.5" y="222.9">R1116</text>
<text x="380" y="222.9">1k</text>
<text x="380" y="225.4">DNE</text>
<text x="38.9" y="237.9">S1101</text>
<text x="180.9" y="238.1">3</text>
<text x="185" y="235.1">S1103</text>
<text x="193.8" y="238.1">1</text>
<text x="247" y="238.1">3</text>
<text x="251.1" y="235.1">S1106</text>
<text x="259.8" y="238.1">1</text>
<text x="36.7" y="240.9">1</text>
<text x="36.7" y="243.4">2</text>
<text x="36.7" y="246">3</text>
<text x="58.7" y="240.9">8</text>
<text x="58.7" y="243.4">7</text>
<text x="58.7" y="246">6</text>
<text x="66.8" y="240.7">R1101-A</text>
<text x="66.8" y="245.7">R1101-C</text>
<text x="66.9" y="243.2">R1101-B</text>
<text x="85.3" y="240.7">1k</text>
<text x="85.3" y="243.2">1k</text>
<text x="85.3" y="245.7">1k</text>
<text x="97.7" y="240.8">IOB_D16_SC0_DIP1#</text>
<text x="97.7" y="243.3">IOB_D17_SC1_DIP2#</text>
<text x="97.7" y="245.8">IOB_D18_SC2_DIP3#</text>
<text x="121.8" y="241.9">[2,4,14]</text>
<text x="121.8" y="244.5">[2,4,14]</text>
<text x="136.3" y="241.9">[2,4,9,13,17]</text>
<text x="152.4" y="240.8">POR#_LOAD#</text>
<text x="178.3" y="244">WE 430 483 031 816</text>
<text x="180.9" y="240.7">4</text>
<text x="193.8" y="240.7">2</text>
<text x="209.2" y="241.9">[2,4,17]</text>
<text x="221" y="240.8">SRST#_RDY#</text>
<text x="244.3" y="244">WE 430 483 031 816</text>
<text x="247" y="240.7">4</text>
<text x="259.8" y="240.7">2</text>
<text x="36.7" y="248.5">4</text>
<text x="58.7" y="248.5">5</text>
<text x="66.6" y="248.3">R1101-D</text>
<text x="85.3" y="248.3">1k</text>
<text x="97.7" y="248.4">IOB_D19_SC3_DIP4#</text>
<text x="121.8" y="247">[2,4,14]</text>
<text x="121.8" y="249.5">[2,4,14]</text>
<text x="171.2" y="248.5">C1100</text>
<text x="237.2" y="248.5">C1101</text>
<text x="38.9" y="253.6">CTS_218-4LPSTJRF</text>
<text x="171.2" y="253.1">10n</text>
<text x="171.2" y="255.6">25V</text>
<text x="237.2" y="253.1">10n</text>
<text x="237.2" y="255.6">25V</text>
</g>
</svg>
